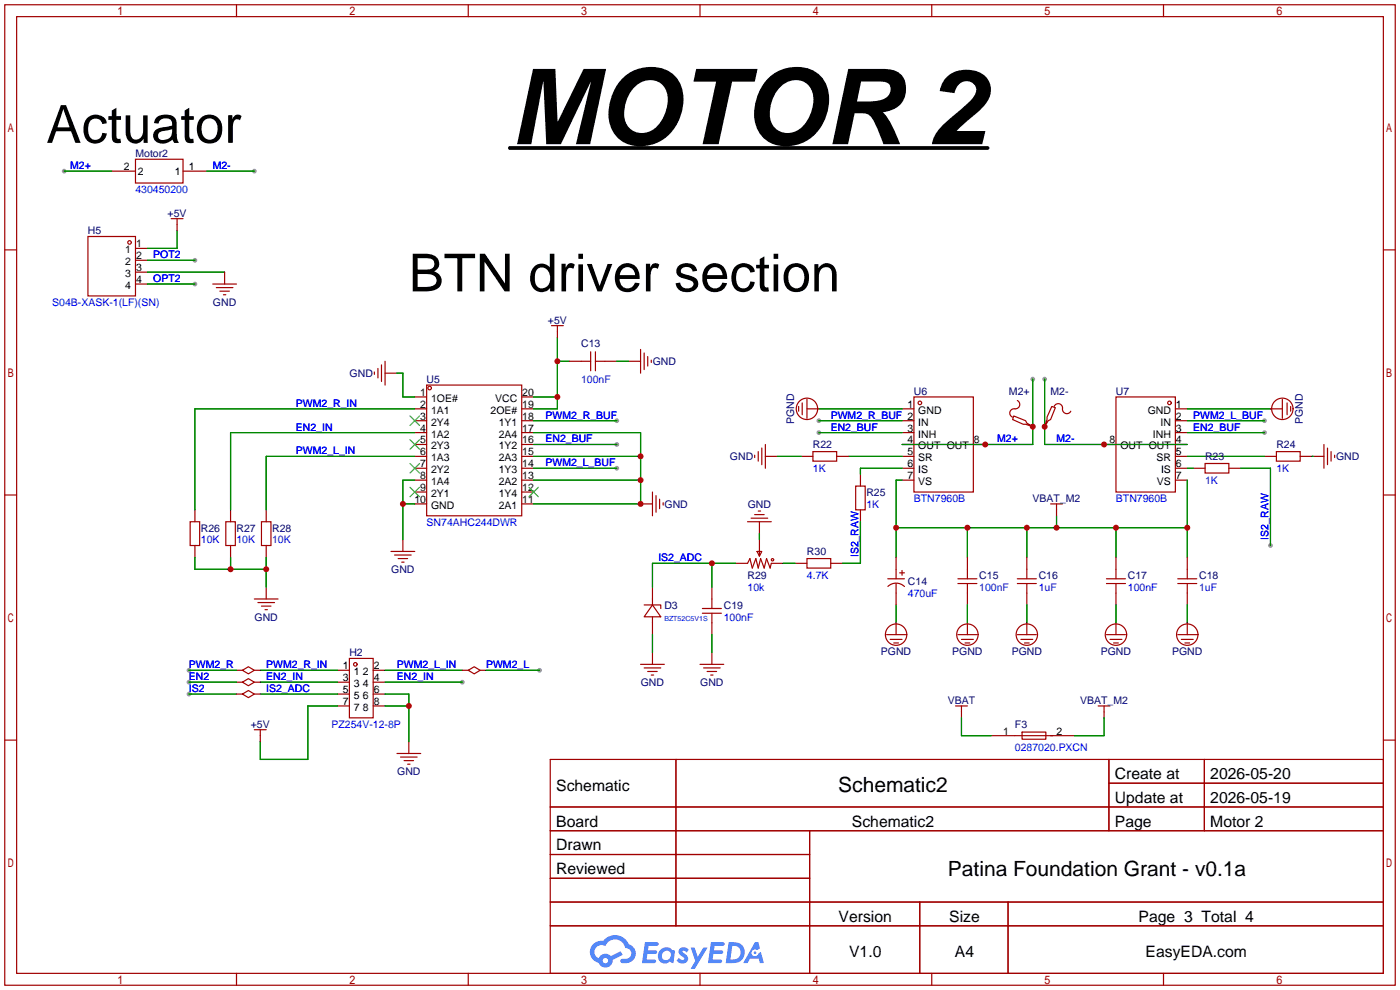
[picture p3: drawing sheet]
<svg xmlns="http://www.w3.org/2000/svg" width="299mm" height="212mm" viewBox="0 0 299 212" stroke-linecap="round" stroke-linejoin="round" font-family="sans-serif">
<g fill="#999">
<circle cx="98.8" cy="145.8" r=".51"/>
<circle cx="175" cy="89.9" r=".51"/>
<circle cx="175" cy="92.5" r=".51"/>
<circle cx="220.7" cy="81" r=".51"/>
<circle cx="131.8" cy="89.9" r=".51"/>
<circle cx="131.8" cy="95" r=".51"/>
<circle cx="223.3" cy="81" r=".51"/>
<circle cx="270.3" cy="89.9" r=".51"/>
<circle cx="270.3" cy="92.5" r=".51"/>
<circle cx="131.8" cy="100.1" r=".51"/>
<circle cx="271.5" cy="116.6" r=".51"/>
<circle cx="40.4" cy="143.3" r=".51"/>
<circle cx="115.3" cy="143.3" r=".51"/>
<circle cx="40.4" cy="145.8" r=".51"/>
<circle cx="40.4" cy="148.3" r=".51"/>
<circle cx="54.4" cy="36.6" r=".51"/>
<circle cx="13.7" cy="36.6" r=".51"/>
<circle cx="41.7" cy="55.6" r=".51"/>
<circle cx="41.7" cy="60.7" r=".51"/>
</g>
<g fill="none" stroke="#a10000" stroke-width=".25">
<path d="M1 1h297.2v209.6h-297.2zM3.6 3.6h292.1v204.4h-292.1zM50.5 1v2.6M100.1 1v2.6M149.6 1v2.6M199.1 1v2.6M248.7 1v2.6M1 53.4h2.6M295.7 53.4h2.5M1 105.8h2.6M295.7 105.8h2.5M1 158.2h2.6"/>
<path d="M295.7 158.2h2.5M117.6 162.3h178.1v45.7h-178.1zM117.6 172.5h178.1M117.6 177.5h178.1M144.5 162.3v35.6M173 177.5v30.5M237 162.3v15.2M237 167.4h58.7M257.4 162.3v15.2M117.6 182.6h55.4M117.6 192.8h178.1M117.6 187.7h55.4"/>
<path d="M117.6 197.9h178.1M196.6 192.8v15.2M215.4 192.8v15.2M50.5 208v2.6M100.1 208v2.6M149.6 208v2.6M199.1 208v2.6M248.7 208v2.6"/>
</g>
<g fill="#5487ff">
<path d="M145.3 202.7a1.3 1.3 0 0 1 1.9 .3l-.4 .6a.54 .54 0 0 0-.9-.2l.1 .2a1.34 1.34 0 0 1 .9 1.8 1.47 1.47 0 0 1-2.3-.1l.5-.6 .8 .5a.31 .31 0 0 0 .4-.3 .31 .31 0 0 0-.3-.4 1.12 1.12 0 0 1-.7-1.8z"/>
<path d="M147.6 202.5h.9l.6 2 1.2-2h.9l-2.7 4.6h-.9l1-1.7z"/>
<path d="M137.8 201.4h1.7a1.31 1.31 0 0 1 1.2 .2 .4 .4 0 0 1-.3 .5l-1.8 .1-.1 .9h1.6a.4 .4 0 0 1 .4 .4 .4 .4 0 0 1-.5 .4h-1.6l-.2 1.2h1.4a.46 .46 0 0 1 .5 0 .46 .46 0 0 1 .1 .5l-.4 .2h-2.6z"/>
<path d="M151.9 201.4h1.7a1.32 1.32 0 0 1 1.2 .2 .39 .39 0 0 1-.3 .5l-1.8 .1-.1 .9h1.6a.4 .4 0 0 1 .4 .4 .4 .4 0 0 1-.4 .4h-1.7l-.2 1.2h1.4a.46 .46 0 0 1 .5 0 .46 .46 0 0 1 .1 .5l-.4 .2h-2.6z"/>
<path d="M161.3 201.4h.8l.3 1.3-.6 .4a.75 .75 0 0 0-1.1 .3 .75 .75 0 0 0 .5 1 .75 .75 0 0 0 .9-.7l.5-.2 .6 2.3h-.8l-.3-.9h-1.8l-.5 .9h-1z"/>
<path d="M155.7 201.4l-.6 4.4h1.5a2.27 2.27 0 0 0 2.6-2.2 2.27 2.27 0 0 0-2.7-2.2zM156.5 202.1a1.5 1.5 0 0 1 1.8 1.6 1.5 1.5 0 0 1-1.9 1.4h-.3z"/>
<path d="M141.2 203a1.6 1.6 0 0 0-.3 2.3 1.6 1.6 0 0 0 2.3 .2l.7 .3 .3-2.4-.1-.3-.5-.1a1.58 1.58 0 0 0-2.4 0zM141.8 203.5a.98 .98 0 0 1 1.6 .4 .98 .98 0 0 1-1.1 1.3 .94 .94 0 0 1-.9-.7 .94 .94 0 0 1 .4-1z"/>
<path d="M126.8 201.8a2.37 2.37 0 0 0 1.1 4 1.54 1.54 0 0 0 1.8 1 1.54 1.54 0 0 0 1.2-1.6l2.2-1.1-.5-.8-2 1a1.57 1.57 0 0 0-2.7 .5 1.5 1.5 0 0 1-.7-2.1 1.5 1.5 0 0 1 2.2-.5 2.23 2.23 0 0 1 2.3-1.4 2.23 2.23 0 0 1 2 1.8 1.16 1.16 0 0 1 1.2 1.1 1.16 1.16 0 0 1-1.1 1.2h-.7a.47 .47 0 0 0-.5 .4 .47 .47 0 0 0 .4 .5 2.17 2.17 0 0 0 2.5-.9 2.17 2.17 0 0 0-.3-2.7l-.8-.4a3.2 3.2 0 0 0-5.5-.7l-1.1 .1zM128.8 205.3a.6 .6 0 0 1 1.2 0 .6 .6 0 0 1-1.2 0z"/>
<circle cx="161.4" cy="203.6" r=".28"/>
</g>
<g fill="none" stroke="#a10000" stroke-width=".25">
<path d="M23.9 36.6h5.1M29 34h10.1v5.1h-10.1zM39.1 36.6h5.1M18.8 50.5h10.2v12.7h-10.2zM29 53.1h2.5M29 55.6h2.5M29 58.2h2.5M36.6 46.7h2.5M37.8 46.7v2.6M48 58.2v2.5M29 60.7h2.5M45.5 60.7h5"/>
<path d="M46.2 61.5h3.6M47 62.2h2M47.8 63h.5M80 79.5v.5M80.8 78.7v2.1M81.5 78v3.5M82.3 79.8h2.5M82.3 77.2v5.1M117.9 69.6h2.5M119.1 69.6v2.5M121.7 77.2h4.5M126.2 75.2v4"/>
<path d="M127.3 77.2h4.5M127.3 75.2v4M134.4 77.2h2.5M136.9 74.7v5.1M137.7 75.4v3.6M138.4 76.2v2M139.2 77v.5M88.6 87.4h2.6M88.6 89.9h2.6M88.6 92.5h2.6M88.6 95h2.6M88.6 97.5h2.6"/>
<path d="M88.6 84.8h2.6M91.2 82.3h20.3v27.9h-20.3zM111.5 87.4h2.5M111.5 89.9h2.5M111.5 92.5h2.5M111.5 95h2.5M111.5 97.5h2.5M111.5 84.8h2.5M161.3 97.3v.5M162.1 96.5v2.1M162.8 95.8v3.5M163.6 97.5h2.5"/>
<path d="M163.6 95v5.1M170.7 86.9v1M171.2 97.5h2.5M171.4 86.1v2.5M172.5 87.4h2.5M172.5 85.3v4.1M173.7 96.5h5.1v2.1h-5.1zM178.8 97.5h2.6M192.8 87.4h2.5M192.8 89.9h2.5M192.8 92.5h2.5M192.8 95h2.5"/>
<path d="M192.8 97.5h2.5M195.3 84.8h12.7v20.4h-12.7zM208 95h2.6M216.7 88.9l2.5 1 .3 .5 1.2 .8-1.5-.5h-.5l-2.3-1zM217.4 85.6a.98 .98 0 0 1 .5 1.3 .98 .98 0 0 1-1.3 .5 .93 .93 0 0 0-.8 .8 .93 .93 0 0 0 .6 1M220.5 91.2h.2M223.3 90.9v.3M224.8 86.9l.8 .2-1.1 2.6-.5 .2-.7 1.3 .5-1.5v-.5zM225.3 86.9a.93 .93 0 0 1 1.1-.6 .93 .93 0 0 1 .7 1.1 .94 .94 0 0 0 .7 1 .94 .94 0 0 0 1.1-.5M236 95h2.5M238.5 84.8h12.7v20.4h-12.7zM251.2 87.4h2.5"/>
<path d="M251.2 89.9h2.5M251.2 92.5h2.5M251.2 95h2.5M251.2 97.5h2.5M257.6 99.1h5v2h-5zM270.3 97.5h2.5M271.5 87.4h2.6M272.8 96.5h5.1v2.1h-5.1zM274.1 85.3v4.1M275.1 86.1v2.5M275.8 86.9v1M277.9 97.5h5.1"/>
<path d="M283 95v5.1M283.7 95.8v3.5M284.5 96.5v2.1M285.2 97.3v.5M40.6 111.5h2.1v5.1h-2.1zM41.7 109v2.5M41.7 116.6v2.5M48.3 111.5h2v5.1h-2zM49.3 109v2.5M49.3 116.6v2.5M55.9 111.5h2v5.1h-2zM56.9 109v2.5"/>
<path d="M56.9 116.6v2.5M83.6 117.9h5M84.3 118.6h3.6M85.1 119.4h2M86.1 115.3v2.6M88.6 100.1h2.6M88.6 102.6h2.6M88.6 105.2h2.6M88.6 107.7h2.6M111.5 100.1h2.5M111.5 102.6h2.5M111.5 105.2h2.5"/>
<path d="M111.5 107.7h2.5M136.9 107.7h2.5M139.4 105.2v5M140.2 105.9v3.6M141 106.7v2M141.7 107.4v.5M159.8 111.5h5M160.5 110.7h3.6M161.3 110h2M161.8 117.9h1l-.5 1zM162.1 109.2h.5M162.3 111.5v2.5"/>
<path d="M162.3 115.3v3.6M172.5 119.4h5v2h-5zM182.9 103.9h2v5.1h-2zM183.9 101.3v2.6M183.9 109v2.5M191.5 119.1v4.6M192.8 100.1h2.5M192.8 102.6h2.5M206.8 119.1v4.6M219.5 119.1v4.6M224.5 107.7h2.6M225.8 107.7v2.5"/>
<path d="M238.5 119.1v4.6M251.2 100.1h2.5M251.2 102.6h2.5M253.7 119.1v4.6M255 100.1h2.6M262.6 100.1h2.6M54.4 128h5M55.1 128.8h3.6M55.9 129.5h2M56.6 130.3h.5M56.9 125.5v2.5M85.9 120.1h.5"/>
<path d="M137.7 129.3h3.5v.7M139.4 129.3l1.8 2.5h-3.5zM139.4 125.5v3.8M139.4 131.8v3.8M139.4 139.4v2.6M150.1 130h4.1M150.1 131.1h4.1M152.1 125.5v4.5M152.1 131.1v4.5M152.1 139.4v2.6M157.2 120.4h2.6l.5-1 .5 2 .7-2 .6 2 .5-2 .7 2 .5-2 .8 2 .2-1h2.6M169.9 120.4h2.6"/>
<path d="M177.5 120.4h2.6M189.5 135.6h4M189.7 123.7h3.6M189.8 125.3a2.54 2.54 0 0 1 3.5 .1M190.2 136.7h2.6M191 137.4h1M191.5 124.7v4.6M191.5 133.1v2.5M192.3 122.4h1M192.8 121.9v1M204.7 123.7h4.1M204.7 124.7h4.1"/>
<path d="M204.7 135.6h4.1M205.5 136.7h2.5M206.2 137.4h1.1M206.8 124.7v4.6M206.8 133.1v2.5M217.4 123.7h4.1M217.4 124.7h4.1M217.4 135.6h4.1M218.2 136.7h2.5M218.9 137.4h1.1M219.5 124.7v4.6M219.5 133.1v2.5"/>
<path d="M236.5 123.7h4M236.5 124.7h4M236.5 135.6h4M237.2 136.7h2.6M238 137.4h1M238.5 124.7v4.6M238.5 133.1v2.5M251.7 123.7h4.1M251.7 124.7h4.1M251.7 135.6h4.1M252.5 136.7h2.5M253.2 137.4h1.1"/>
<path d="M253.7 124.7v4.6M253.7 133.1v2.5M50.5 143.3h1.3M50.5 145.8h1.3M50.5 148.3h1.3M51.8 143.3l1.3-.8 1.3 .8-1.3 .7zM51.8 145.8l1.3-.8 1.3 .8-1.3 .8zM51.8 148.3l1.3-.7 1.3 .7-1.3 .8zM54.4 143.3h1.2M54.4 145.8h1.2M54.4 148.3h1.2M54.4 156h2.5"/>
<path d="M55.6 156v2.5M72.1 143.3h2.6M72.1 150.9h2.6M72.1 145.8h2.6M72.1 148.3h2.6M74.7 140.7h5.1v12.7h-5.1zM79.8 143.3h2.5M79.8 150.9h2.5M79.8 145.8h2.5M79.8 148.3h2.5M87.4 158.5v2.5M98.8 143.3h1.3"/>
<path d="M100.1 143.3l1.2-.8 1.3 .8-1.3 .7zM102.6 143.3h1.3M136.9 142h5.1M137.7 142.7h3.5M138.4 143.5h2.1M139.2 144.3h.5M149.6 142h5.1M150.4 142.7h3.5M151.1 143.5h2.1M151.9 144.3h.5M204.2 150.9h2.6M205.5 150.9v2.5"/>
<path d="M211.8 157.2h17.8M218.4 156.5h5.1v1.5h-5.1zM234.7 150.9h2.5M236 150.9v2.5M84.8 161h5.1M85.6 161.8h3.6M86.4 162.6h2M87.1 163.3h.5"/>
<circle cx="27.7" cy="51.8" r=".38"/>
<circle cx="91.8" cy="82.9" r=".38"/>
<circle cx="172.5" cy="87.4" r="2.29"/>
<circle cx="196.6" cy="86.1" r=".38"/>
<circle cx="249.9" cy="86.1" r=".38"/>
<circle cx="274.1" cy="87.4" r="2.29"/>
<circle cx="165.1" cy="119.6" r=".25"/>
<circle cx="191.5" cy="135.6" r="2.29"/>
<circle cx="206.8" cy="135.6" r="2.29"/>
<circle cx="219.5" cy="135.6" r="2.29"/>
<circle cx="238.5" cy="135.6" r="2.29"/>
<circle cx="253.7" cy="135.6" r="2.29"/>
<circle cx="75.9" cy="142" r=".38"/>
</g>
<path d="M87.6 88.9l2.1 2M87.6 94l2.1 2M87.6 99.1l2.1 2M89.7 88.9l-2.1 2M89.7 94l-2.1 2M89.7 99.1l-2.1 2M87.6 104.1l2.1 2.1M89.7 104.1l-2.1 2.1M113 104.1l2.1 2.1M115.1 104.1l-2.1 2.1" fill="none" stroke="#3c3" stroke-width=".25"/>
<g fill="none" stroke="#008700" stroke-width=".25">
<path d="M13.7 36.6h10.2M44.2 36.6h10.2M31.5 55.6h10.2M31.5 58.2h16.5M37.8 49.3v3.8h-6.3M31.5 60.7h10.2M84.8 79.8h1.3v5h2.5M119.1 72.1v15.3h-5.1M119.1 77.2h2.6M131.8 77.2h2.6M88.6 97.5h-31.7v11.5M88.6 92.5h-39.3v16.5"/>
<path d="M88.6 87.4h-46.9v21.6M114 92.5h22.9v15.2h-22.9M114 97.5h22.9M114 84.8h5.1M114 89.9h17.8M114 95h17.8M166.1 97.5h5.1M175 87.4h17.8M175 92.5h17.8M175 89.9h17.8M181.4 97.5h11.4M220.7 81v14h-27.9"/>
<path d="M223.3 81v14h30.4M253.7 87.4h17.8M253.7 92.5h16.6M253.7 97.5h16.6M253.7 89.9h16.6M280.4 97.5h.1M41.7 119.1v2.6h15.2M49.3 119.1v2.6M56.9 119.1v6.4M86.1 107.7h2.5M88.6 102.6h-2.5v12.7M114 102.6h22.9"/>
<path d="M114 100.1h17.8M162.3 114v1.3M183.9 111.5v8.9h-3.8M191.5 112.8h62.2M192.8 102.6h-1.3v16.5M192.8 100.1h-8.9v1.2M206.8 112.8v6.3M219.5 112.8v6.3M225.8 110.2v2.6M238.5 112.8v6.3M253.7 100.1h1.3M253.7 102.6v16.5"/>
<path d="M265.2 100.1h6.3v16.5M139.4 135.6v3.8M152.1 120.4v5.1M152.1 135.6v3.8M157.2 120.4h-17.8v5.1M167.4 120.4h2.5M191.5 129.3v3.8M206.8 129.3v3.8M219.5 129.3v3.8M238.5 129.3v3.8M253.7 129.3v3.8M40.4 143.3h10.1"/>
<path d="M40.4 145.8h10.1M40.4 148.3h10.1M55.6 143.3h16.5M55.6 145.8h16.5M55.6 148.3h16.5M72.1 150.9h-6.3v11.4h-10.2v-3.8M82.3 143.3h16.5M82.3 145.8h16.5M82.3 148.3h5.1v10.2M82.3 150.9h5.1M103.9 143.3h11.4M205.5 153.4v3.8h6.3"/>
<path d="M236 153.4v3.8h-6.4"/>
</g>
<path d="M109 31.6h102.1" fill="none" stroke="#000" stroke-width=".81"/>
<g fill="#c00">
<circle cx="56.9" cy="121.7" r=".63"/>
<circle cx="49.3" cy="121.7" r=".63"/>
<circle cx="136.9" cy="107.7" r=".63"/>
<circle cx="136.9" cy="102.6" r=".63"/>
<circle cx="136.9" cy="97.5" r=".63"/>
<circle cx="86.1" cy="107.7" r=".63"/>
<circle cx="119.1" cy="84.8" r=".63"/>
<circle cx="119.1" cy="77.2" r=".63"/>
<circle cx="210.6" cy="95" r=".63"/>
<circle cx="220.7" cy="91.2" r=".63"/>
<circle cx="236" cy="95" r=".63"/>
<circle cx="223.3" cy="91.2" r=".63"/>
<circle cx="87.4" cy="150.9" r=".63"/>
<circle cx="253.7" cy="112.8" r=".63"/>
<circle cx="238.5" cy="112.8" r=".63"/>
<circle cx="225.8" cy="112.8" r=".63"/>
<circle cx="219.5" cy="112.8" r=".63"/>
<circle cx="206.8" cy="112.8" r=".63"/>
<circle cx="191.5" cy="112.8" r=".63"/>
<circle cx="152.1" cy="120.4" r=".63"/>
</g>
<text font-size="22.4" x="109" y="30.8">MOTOR 2</text>
<g font-size="11.2">
<text x="9.9" y="30.5">Actuator</text>
<text x="87.4" y="62.3">BTN driver section</text>
</g>
<g font-size="4.5">
<text x="179.2" y="169.4">Schematic2</text>
<text x="202.6" y="187.1">Patina Foundation Grant - v0.1a</text>
</g>
<g font-size="3.4">
<text x="238.3" y="166.5">Create at</text>
<text x="258.7" y="166.5">2026-05-20</text>
<text x="118.9" y="169">Schematic</text>
<text x="238.3" y="171.6">Update at</text>
<text x="258.7" y="171.6">2026-05-19</text>
<text x="118.9" y="176.6">Board</text>
<text x="182.1" y="176.6">Schematic2</text>
<text x="238.3" y="176.6">Page</text>
<text x="258.7" y="176.6">Motor 2</text>
<text x="118.9" y="181.7">Drawn</text>
<text x="118.9" y="186.8">Reviewed</text>
<text x="179.2" y="197">Version</text>
<text x="202.9" y="197">Size</text>
<text x="243.3" y="197">Page 3 Total 4</text>
<text x="181.5" y="204.6">V1.0</text>
<text x="204.1" y="204.6">A4</text>
<text x="244.8" y="204.6">EasyEDA.com</text>
</g>
<g font-size="2.2" fill="#000080">
<text x="29" y="33.6">Motor2</text>
<text x="35.8" y="46.3">+5V</text>
<text x="18.8" y="50.1">H5</text>
<text x="45.5" y="65.3">GND</text>
<text x="117.1" y="69.1">+5V</text>
<text x="124.2" y="74.2">C13</text>
<text x="74.7" y="80.6">GND</text>
<text x="91.2" y="81.8">U5</text>
<text x="139.5" y="78">GND</text>
<text x="195.3" y="84.4">U6</text>
<text x="215.6" y="84.4">M2+</text>
<text x="224.5" y="84.4">M2-</text>
<text x="238.5" y="84.4">U7</text>
<text x="169.7" y="90.6" transform="rotate(-90 169.7 90.6)">PGND</text>
<text x="173.7" y="95.8">R22</text>
<text x="272.8" y="95.8">R24</text>
<text x="278.4" y="90.6" transform="rotate(-90 278.4 90.6)">PGND</text>
<text x="156" y="98.4">GND</text>
<text x="257.6" y="98.4">R23</text>
<text x="285.5" y="98.4">GND</text>
<text x="185.2" y="106">R25</text>
<text x="220.7" y="107.2">VBAT_M2</text>
<text x="42.9" y="113.6">R26</text>
<text x="50.5" y="113.6">R27</text>
<text x="58.2" y="113.6">R28</text>
<text x="142" y="108.5">GND</text>
<text x="159.8" y="108.5">GND</text>
<text x="172.5" y="118.7">R30</text>
<text x="83.6" y="122.5">GND</text>
<text x="159.8" y="123.8">R29</text>
<text x="194.1" y="125">C14</text>
<text x="209.3" y="123.8">C15</text>
<text x="222" y="123.8">C16</text>
<text x="241" y="123.8">C17</text>
<text x="256.3" y="123.8">C18</text>
<text x="142" y="130.1">D3</text>
<text x="154.7" y="130.1">C19</text>
<text x="54.4" y="132.6">GND</text>
<text x="74.7" y="140.3">H2</text>
<text x="188.3" y="140">PGND</text>
<text x="203.5" y="140">PGND</text>
<text x="216.2" y="140">PGND</text>
<text x="235.3" y="140">PGND</text>
<text x="250.5" y="140">PGND</text>
<text x="137" y="146.6">GND</text>
<text x="149.7" y="146.6">GND</text>
<text x="53.6" y="155.5">+5V</text>
<text x="202.6" y="150.4">VBAT</text>
<text x="216.9" y="155.5">F3</text>
<text x="230.9" y="150.4">VBAT_M2</text>
<text x="84.9" y="165.7">GND</text>
</g>
<g font-size="2.2" fill="#00f">
<text x="15" y="36.1">M2+</text>
<text x="29" y="41.2">430450200</text>
<text x="45.5" y="36.1">M2-</text>
<text x="32.8" y="55.2">POT2</text>
<text x="11.2" y="65.3">S04B-XASK-1(LF)(SN)</text>
<text x="32.8" y="60.3">OPT2</text>
<text x="124.2" y="81.8">100nF</text>
<text x="63.2" y="86.9">PWM2_R_IN</text>
<text x="116.6" y="89.5">PWM2_R_BUF</text>
<text x="177.5" y="89.5">PWM2_R_BUF 2</text>
<text x="255" y="89.5">PWM2_L_BUF</text>
<text x="63.2" y="92">EN2_IN</text>
<text x="116.6" y="94.5">EN2_BUF</text>
<text x="177.5" y="92">EN2_BUF</text>
<text x="213.1" y="94.5">M2+</text>
<text x="225.8" y="94.5">M2-</text>
<text x="255" y="92">EN2_BUF</text>
<text x="63.2" y="97.1">PWM2_L_IN</text>
<text x="116.6" y="99.6">PWM2_L_BUF</text>
<text x="173.7" y="100.9">1K</text>
<text x="272.8" y="100.9">1K</text>
<text x="195.3" y="107.2">BTN7960B</text>
<text x="238.5" y="107.2">BTN7960B</text>
<text x="257.6" y="103.4">1K</text>
<text x="91.2" y="112.3">SN74AHC244DWR</text>
<text x="185.2" y="108.5">1K</text>
<text x="42.9" y="116.1">10K</text>
<text x="50.5" y="116.1">10K</text>
<text x="58.2" y="116.1">10K</text>
<text x="140.7" y="119.9">IS2_ADC</text>
<text x="183.4" y="119.1" transform="rotate(-90 183.4 119.1)">IS2_RAW</text>
<text x="271.1" y="115.3" transform="rotate(-90 271.1 115.3)">IS2_RAW</text>
<text x="172.5" y="123.8">4.7K</text>
<text x="159.8" y="126.3">10k</text>
<text x="194.1" y="127.6">470uF</text>
<text x="209.3" y="126.3">100nF</text>
<text x="222" y="126.3">1uF</text>
<text x="241" y="126.3">100nF</text>
<text x="256.3" y="126.3">1uF</text>
<text x="154.7" y="132.6">100nF</text>
<text x="40.4" y="142.8">PWM2_R</text>
<text x="56.9" y="142.8">PWM2_R_IN</text>
<text x="84.8" y="142.8">PWM2_L_IN</text>
<text x="103.9" y="142.8">PWM2_L</text>
<text x="40.4" y="145.3">EN2</text>
<text x="40.4" y="147.9">IS2</text>
<text x="56.9" y="145.3">EN2_IN</text>
<text x="56.9" y="147.9">IS2_ADC</text>
<text x="84.8" y="145.3">EN2_IN</text>
<text x="70.9" y="155.5">PZ254V-12-8P</text>
<text x="216.9" y="160.6">0287020.PXCN</text>
</g>
<g font-size="2.2">
<text x="26.4" y="36.4">2</text>
<text x="29.5" y="37.4">2</text>
<text x="37.4" y="37.4">1</text>
<text x="40.4" y="36.4">1</text>
<text x="29.1" y="52.9">1</text>
<text x="26.8" y="54.1">1</text>
<text x="26.8" y="56.7">2</text>
<text x="26.8" y="59.2">3</text>
<text x="29.1" y="55.4">2</text>
<text x="29.1" y="58">3</text>
<text x="26.8" y="61.8">4</text>
<text x="29.1" y="60.5">4</text>
<text x="89.8" y="84.6">1</text>
<text x="89.8" y="87.2">2</text>
<text x="89.8" y="89.7">3</text>
<text x="92.1" y="85.9">1OE#</text>
<text x="92.1" y="88.4">1A1</text>
<text x="104.8" y="88.4">2OE#</text>
<text x="105.8" y="85.9">VCC</text>
<text x="111.6" y="89.7">18</text>
<text x="111.6" y="87.2">19</text>
<text x="111.6" y="84.6">20</text>
<text x="194" y="87.2">1</text>
<text x="196.3" y="88.4">GND</text>
<text x="245.3" y="88.4">GND</text>
<text x="251.3" y="87.2">1</text>
<text x="251.3" y="89.7">2</text>
<text x="89.8" y="92.2">4</text>
<text x="89.8" y="94.8">5</text>
<text x="92.1" y="91">2Y4</text>
<text x="92.1" y="93.5">1A2</text>
<text x="106.6" y="93.5">2A4</text>
<text x="106.6" y="91">1Y1</text>
<text x="111.6" y="94.8">16</text>
<text x="111.6" y="92.2">17</text>
<text x="194" y="92.2">3</text>
<text x="194" y="94.8">4</text>
<text x="196.3" y="91">IN</text>
<text x="196.3" y="93.5">INH</text>
<text x="208.2" y="94.8">8</text>
<text x="237.1" y="94.8">8</text>
<text x="246.4" y="93.5">INH</text>
<text x="248" y="91">IN</text>
<text x="251.3" y="92.2">3</text>
<text x="251.3" y="94.8">4</text>
<text x="89.8" y="97.3">6</text>
<text x="89.8" y="99.9">7</text>
<text x="92.1" y="96.1">2Y3</text>
<text x="92.1" y="98.6">1A3</text>
<text x="92.1" y="101.1">2Y2</text>
<text x="106.6" y="101.1">1Y3</text>
<text x="106.6" y="98.6">2A3</text>
<text x="106.6" y="96.1">1Y2</text>
<text x="111.6" y="99.9">14</text>
<text x="111.6" y="97.3">15</text>
<text x="194" y="97.3">5</text>
<text x="194" y="99.9">6</text>
<text x="196.3" y="96.1">OUT OUT</text>
<text x="196.3" y="98.6">SR</text>
<text x="196.3" y="101.1">IS</text>
<text x="239.4" y="96.1">OUT OUT</text>
<text x="247.2" y="98.6">SR</text>
<text x="248.1" y="101.1">IS</text>
<text x="251.3" y="97.3">5</text>
<text x="251.3" y="99.9">6</text>
<text x="88.6" y="107.5">10</text>
<text x="89.8" y="102.4">8</text>
<text x="89.8" y="104.9">9</text>
<text x="92.1" y="103.7">1A4</text>
<text x="92.1" y="106.2">2Y1</text>
<text x="106.6" y="106.2">1Y4</text>
<text x="106.6" y="103.7">2A2</text>
<text x="111.6" y="107.5">11</text>
<text x="111.6" y="104.9">12</text>
<text x="111.6" y="102.4">13</text>
<text x="194" y="102.4">7</text>
<text x="196.3" y="103.7">VS</text>
<text x="247.3" y="103.7">VS</text>
<text x="251.3" y="102.4">7</text>
<text x="92.1" y="108.8">GND</text>
<text x="106.6" y="108.8">2A1</text>
<text x="73.3" y="143">1</text>
<text x="79.9" y="143">2</text>
<text x="73.3" y="145.6">3</text>
<text x="73.3" y="148.1">5</text>
<text x="75.6" y="144.3">1</text>
<text x="75.6" y="146.9">3</text>
<text x="75.6" y="149.4">5</text>
<text x="77.6" y="149.4">6</text>
<text x="77.6" y="146.9">4</text>
<text x="77.6" y="144.3">2</text>
<text x="79.9" y="148.1">6</text>
<text x="79.9" y="145.6">4</text>
<text x="73.3" y="150.7">7</text>
<text x="75.6" y="151.9">7</text>
<text x="77.6" y="151.9">8</text>
<text x="79.9" y="150.7">8</text>
<text x="214.4" y="157">1</text>
<text x="225.8" y="157">2</text>
</g>
<text font-size="1.5" fill="#00f" x="142" y="132.8">BZT52C5V1S</text>
</svg>
